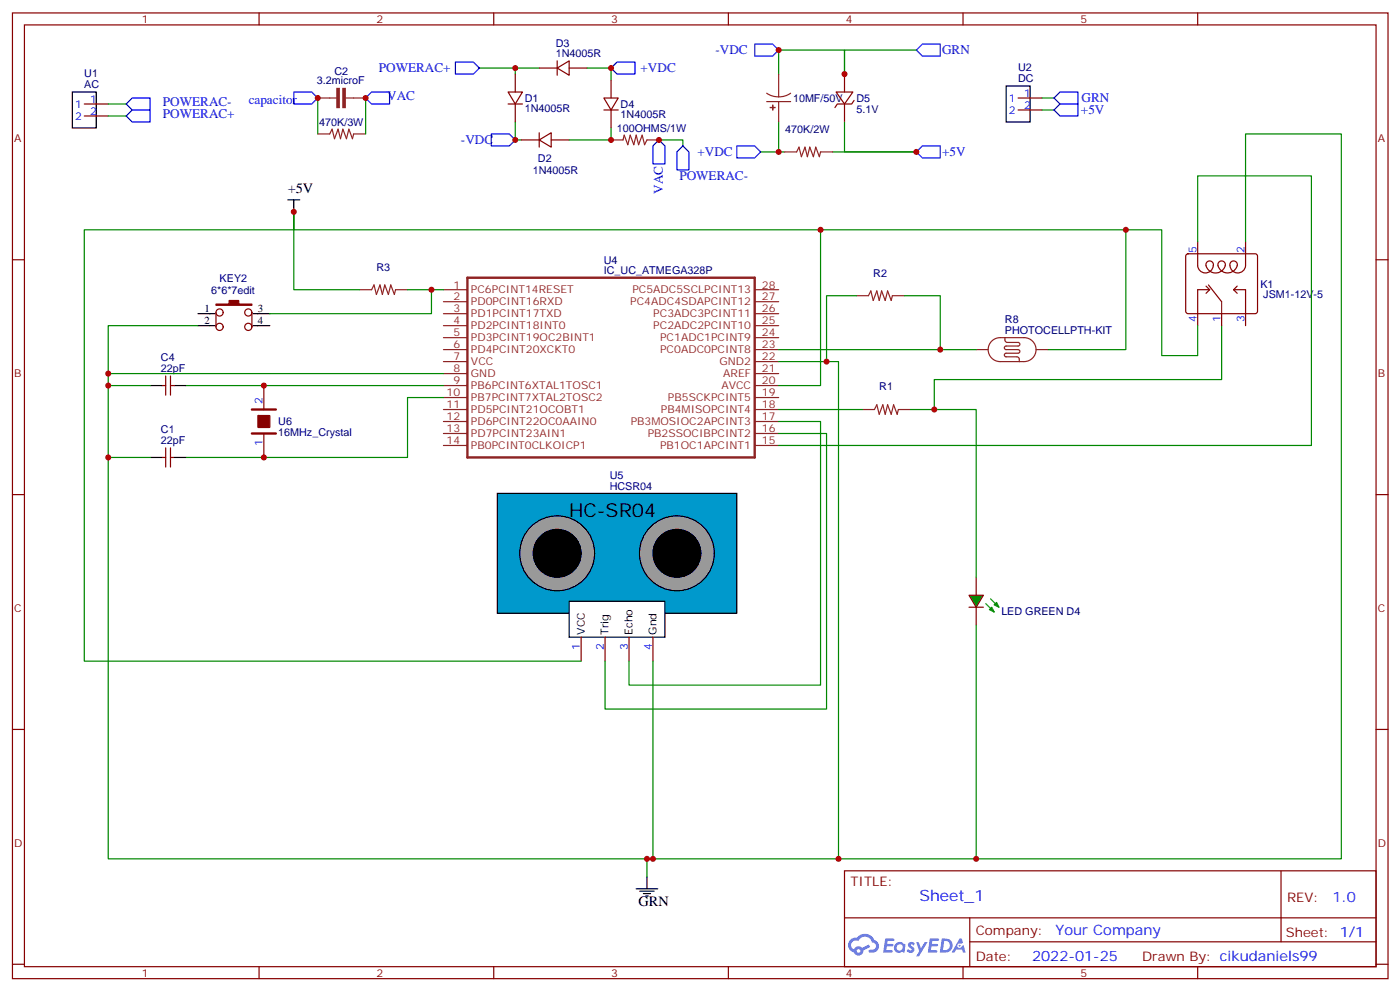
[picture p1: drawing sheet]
<svg xmlns="http://www.w3.org/2000/svg" width="413mm" height="292mm" viewBox="0 0 413 292" stroke-linecap="round" stroke-linejoin="round" font-family="sans-serif">
<g fill="none" stroke="#870000" stroke-width=".35">
<path d="M3.7 3.8h405.3v284.3h-405.3zM7.2 7.3h398.3v277.3h-398.3zM76.3 3.8v3.5M145.5 3.8v3.5M214.6 3.8v3.5M283.8 3.8v3.5M352.9 3.8v3.5M3.7 76.5h3.5M405.5 76.5h3.5M3.7 145.6h3.5M405.5 145.6h3.5M3.7 214.8h3.5"/>
<path d="M405.5 214.8h3.5M248.8 256.4h156.7v28.2h-156.7zM377.5 256.4v20.9M248.9 270.2h156.5M285.8 277.3h119.6M285.8 270.2v14.2M3.7 283.9h3.5M76.3 284.6v3.5M145.5 284.6v3.5M214.6 284.6v3.5M283.8 284.6v3.5M352.9 284.6v3.5"/>
<path d="M405.5 283.9h3.5"/>
</g>
<g fill="#5487ff">
<path d="M267.8 277.6a1.22 1.22 0 0 1 1.8 .2l-.4 .6a.47 .47 0 0 0-.4-.4 .47 .47 0 0 0-.5 .2l.2 .2a1.14 1.14 0 0 1 .8 1.8 1.14 1.14 0 0 1-2 0l-.2-.2 .5-.6 .7 .5a.29 .29 0 0 0 .4-.3 .29 .29 0 0 0-.3-.3 1.04 1.04 0 0 1-.6-1.7z"/>
<path d="M260.8 276.3h2.4l.3 .2-.1 .5-1.8 .1-.2 .8h1.6l.3 .4-.4 .4h-1.6l-.1 1.1h1.7l.2 .3-.2 .3-2.7 .1z"/>
<path d="M274 276.3h2.3l.4 .2-.2 .5-1.8 .1-.1 .8h1.5l.3 .4-.3 .4h-1.6l-.2 1.1h1.7l.2 .3-.2 .3-2.6 .1z"/>
<path d="M282.7 276.3h.7l.4 1.3-.6 .3a.69 .69 0 0 0-1.1 .3 .69 .69 0 0 0 .5 .9 .69 .69 0 0 0 .9-.6l.4-.2 .6 2.2h-.8l-.2-.9h-1.7l-.5 .9h-.9z"/>
<path d="M270 277.4h.7l.7 1.8 1.1-1.8h.8l-2.5 4.2h-.9l1-1.5z"/>
<path d="M277.5 276.3l-.6 4.2h1.4a2.11 2.11 0 0 0 2.4-2.1 2.11 2.11 0 0 0-2.5-2.1zM278.2 277.1a1.39 1.39 0 0 1 1.7 1.4 1.39 1.39 0 0 1-1.8 1.3h-.2z"/>
<path d="M263.8 277.9a1.54 1.54 0 0 0 0 2.2 1.54 1.54 0 0 0 2.1 .1l.6 .3 .3-2.3-.1-.3h-.5a1.49 1.49 0 0 0-2.4 0zM264.1 278.9a.95 .95 0 0 1 1.9 0 .95 .95 0 0 1-1.9 0z"/>
<path d="M250.6 276.7a2.18 2.18 0 0 0 1 3.7 1.44 1.44 0 0 0 1.7 .9 1.44 1.44 0 0 0 1.1-1.4l2-1.1-.4-.7-1.9 1a1.47 1.47 0 0 0-2.5 .4 1.39 1.39 0 0 1-.6-1.9 1.39 1.39 0 0 1 2-.5 2.12 2.12 0 0 1 2.1-1.3 2.12 2.12 0 0 1 1.9 1.7 1.14 1.14 0 0 1 1.1 1.4 1.14 1.14 0 0 1-1.6 .7 .43 .43 0 0 0-.6 .4 .43 .43 0 0 0 .4 .5 1.98 1.98 0 0 0 2.6-1.2 1.98 1.98 0 0 0-1.3-2.6 3.1 3.1 0 0 0-5.2-.6l-.9 .1zM252.4 280a.55 .55 0 0 1 1.1 0 .55 .55 0 0 1-1.1 0z"/>
<circle cx="282.8" cy="278.4" r=".26"/>
</g>
<path d="M137.7 81.8h84.7v52.9h-84.7z" fill="none" stroke="#8c2424" stroke-width=".71"/>
<g fill="none" stroke="#8c2424" stroke-width=".35">
<path d="M130.7 85.3h7M130.7 88.8h7M130.7 92.4h7M130.7 99.4h7M130.7 95.9h7M222.4 85.3h7M222.4 88.8h7M222.4 92.4h7M222.4 99.4h7M222.4 95.9h7M130.7 102.9h7M130.7 106.5h7"/>
<path d="M130.7 110h7M130.7 113.5h7M130.7 117.1h7M222.4 102.9h7M222.4 106.5h7M222.4 110h7M222.4 113.5h7M222.4 117.1h7M130.7 120.6h7M130.7 124.1h7M130.7 127.6h7M130.7 131.2h7"/>
<path d="M222.4 120.6h7M222.4 124.1h7M222.4 127.6h7M222.4 131.2h7"/>
</g>
<path d="M146.5 145.3h70.6v35.3h-70.6z" fill="#09c" stroke="#000" stroke-width=".35"/>
<circle cx="199.5" cy="162.9" r="11" fill="#999" stroke="#000" stroke-width=".35"/>
<path d="M167.7 177h28.2v10.6h-28.2z" fill="#fff" stroke="#000" stroke-width=".35"/>
<path d="M171.2 187.6v7.1M178.3 187.6v7.1M185.3 187.6v7.1M192.4 187.6v7.1" fill="none" stroke="#870000" stroke-width=".35"/>
<g fill="#000" stroke="#000" stroke-width=".35">
<circle cx="164.6" cy="162.5" r="7.1"/>
<circle cx="199.5" cy="162.9" r="7.1"/>
</g>
<circle cx="164.2" cy="162.9" r="11" fill="#999" stroke="#000" stroke-width=".35"/>
<circle cx="164.2" cy="162.9" r="7.1" fill="#000" stroke="#000" stroke-width=".35"/>
<path d="M58.3 92.4h5M58.3 95.9h5M74.6 92.4h4.9M74.6 95.9h4.9" fill="none" stroke="#000" stroke-width=".35"/>
<path d="M63.6 89.5h3.9v-1h2.8v1h3.9v.4h-10.6z" fill="#870000" stroke="#870000" stroke-width=".35"/>
<g fill="none" stroke="#870000" stroke-width=".35">
<path d="M63.6 92v4.2M74.2 92v4.2M287.7 170v5.3M287.7 178.8v5.3"/>
<circle cx="64.7" cy="92" r="1.06"/>
<circle cx="64.7" cy="96.2" r="1.06"/>
<circle cx="73.2" cy="92" r="1.06"/>
<circle cx="73.2" cy="96.2" r="1.06"/>
</g>
<path d="M106 85.3h3.5l.7-1.4 .7 2.8 1.1-2.8 .7 2.8 .7-2.8 1 2.8 .7-2.8 1.1 2.8 .4-1.4h3.5M252.4 87.1h3.5l.7-1.4 .7 2.8 1.1-2.8 .7 2.8 .7-2.8 1 2.8 .7-2.8 1.1 2.8 .4-1.4h3.5M296.1 99.4l.1 1 .4 .4h3.4a.53 .53 0 0 1 .5 .6 .53 .53 0 0 1-.5 .5h-3.5a.53 .53 0 0 0-.6 .5 .53 .53 0 0 0 .6 .5h3.5a.53 .53 0 0 1 .5 .6 .53 .53 0 0 1-.5 .5h-3.5a.53 .53 0 0 0-.6 .5 .53 .53 0 0 0 .6 .6h3.4l.4 .4 .1 1M287.7 102.9h3.5M292.2 100.4a3.5 3.5 0 0 1 2.5-1h7.1a3.5 3.5 0 0 1 3.5 3.5 3.5 3.5 0 0 1-3.5 3.6h-7.1a3.5 3.5 0 0 1-3.2-2.2 3.5 3.5 0 0 1 .7-3.9zM305.3 102.9h3.5M254.1 120.6h3.6l.7-1.4 .7 2.8 1-2.8 .7 2.8 .7-2.8 1.1 2.8 .7-2.8 1.1 2.8 .3-1.4h3.6" fill="none" stroke="#8c2424" stroke-width=".35"/>
<path d="M285.5 175.3h4.3l-2.1 3.5z" fill="#0c0" stroke="#870000" stroke-width=".35"/>
<path d="M290.5 177.7l2.4 2.5M291.9 176.3l2.5 2.5" fill="none" stroke="#0c0" stroke-width=".35"/>
<g fill="#0c0" stroke="#0c0" stroke-width=".35">
<path d="M291.5 179.5l.7-.7 .7 1.4z"/>
<path d="M292.9 178.1l.8-.7 .7 1.4z"/>
</g>
<g fill="none" stroke="#870000" stroke-width=".35">
<path d="M164.2 17.9v4.3M24.8 30.6h7.1M24.8 34.1h7.1M149.7 27.1h4.3l-2.2 3.5zM149.7 30.6h4.3M151.8 21.8v5.3M151.8 30.6v5.3M158.9 20h5.3M158.9 39.1v4.2M164.2 20l3.5-2.1v4.3zM167.7 20h5.3M177.9 28.9h4.3l-2.1 3.5z"/>
<path d="M177.9 32.4h4.3M180.1 23.6v5.3M180.1 32.4v5.3M246.4 27.1h4.9l-2.5 3.5zM248.8 21.8v5.3M248.8 30.6v5.3M251.7 29.6l-.7 1h-4.3l-.7 1.1M300 28.9h7.1M300 32.4h7.1M153.6 41.2h5.3M158.9 41.2l3.5-2.1v4.2zM162.4 41.2h5.3"/>
<path d="M349.6 74.9l.5-.2h19.8l.5 .2 .2 .5v16.3l-.3 .5-.4 .2h-19.8l-.5-.3-.2-.4v-16.3zM352.9 71.2v7a2.29 2.29 0 0 0 2.8 2.1 2.29 2.29 0 0 0 1.7-3 1.14 1.14 0 0 0-1.7-.2 1.14 1.14 0 0 0-.1 1.6 2.86 2.86 0 0 0 3.1 1.6 2.86 2.86 0 0 0 2.3-2.7 1.13 1.13 0 0 0-1.6-.6 1.13 1.13 0 0 0-.3 1.7 2.87 2.87 0 0 0 3.2 1.6 2.87 2.87 0 0 0 2.3-2.7 1.1 1.1 0 0 0-1.4-.7 1.1 1.1 0 0 0-.8 1.3 2.3 2.3 0 0 0 2.3 2.2 2.3 2.3 0 0 0 2.3-2.2v-7M355.4 84.2l1 1.1M356.1 83.9l3.9 4.9M356.4 85.3h-3.5v10.6M356.4 85.3l-1 1.1M360 92.4v3.5M363.5 85.3h3.5v10.6M363.5 85.3l1.1 1.1M364.6 84.2l-1.1 1.1M47.8 113.5h1M48.8 110.7v5.6"/>
<path d="M50.2 110.7v5.6M50.2 113.5h1.1M47.8 134.7h1M48.8 131.9v5.6M50.2 131.9v5.6M50.2 134.7h1.1M285.5 178.8h4.3"/>
</g>
<path d="M76 122.4h3.5v3.4h-3.5z" fill="#900" stroke="#900" stroke-width=".35"/>
<path d="M74.2 127.6h7.1M74.2 120.6h7.1" fill="none" stroke="#900" stroke-width=".71"/>
<path d="M77.8 113.5v7.1M77.8 127.6v7.1" fill="none" stroke="#900" stroke-width=".35"/>
<g fill="none" stroke="#000" stroke-width=".35">
<path d="M21.3 27.1h7.1v10.6h-7.1zM296.5 25.3h7v10.6h-7zM84.8 58.8h3.5M86.6 58.8v3.6M44.2 113.5h3.6M51.3 113.5h3.5M44.2 134.7h3.6M51.3 134.7h3.5M190.6 258.2v3.5M187.5 261.7h6.3M188.5 262.4h4.3M189.6 263.1h2.1"/>
<path d="M190.3 263.8h.7"/>
</g>
<g fill="none" stroke="#008700" stroke-width=".35">
<path d="M270 14.7h-21.2v7.1v-7.1h-19.4v7.1M31.9 30.6h5.3M31.9 34.1h5.3M93.6 28.9v10.5M107.7 28.9v10.5M141.3 20h10.5M151.8 35.9v5.3h1.8M158.9 20h-7.1v1.8M173 20h7.1v3.6M180.1 37.7v3.5h-12.4M229.4 35.9v8.8M248.8 35.9v8.8h21.2h-24.7"/>
<path d="M307.1 32.4h3.5M307.1 28.9h3.5M194.2 41.2h7v1.8M224.2 44.7h7M86.6 62.4v22.9h19.4M86.6 62.4v5.3h-61.8v127h146.4M86.6 62.4v5.3h255.7v37h10.6v-8.8M241.8 67.7v45.8h-12.4M331.8 67.7v35.2h-23M352.9 71.2v-19.4h33.5v79.4h-157M367 71.2v-31.8h28.3v213.5h-363.4v-118.2M58.3 95.9h-26.4v17.6"/>
<path d="M120.1 85.3h10.6M127.1 85.3v7.1h-47.6M252.4 87.1h-8.8v19.4M266.5 87.1h10.6v15.8M360 95.9v15.9h-84.7v8.8M31.9 110h98.8M44.2 113.5h-12.3v21.2h12.3M54.8 113.5h75.9M130.7 117.1h-10.6v17.6h-65.3M229.4 106.5h17.7v146.4M229.4 102.9h58.3M229.4 127.6h14.2v81.2h-65.3v-14.1"/>
<path d="M229.4 124.1h12.4v77.6h-56.5v-7M229.4 120.6h24.7M268.3 120.6h19.4v49.4M192.4 194.7v58.2M287.7 184.1v68.8M190.6 252.9v5.3"/>
</g>
<path d="M93.6 28.9h5.7M93.6 39.4h3.6l.7-1.4 .7 2.9 1-2.9 .7 2.9 .7-2.9 1.1 2.9 .7-2.9 1.1 2.9 .3-1.5h3.5M101.7 28.9h6M225.9 27.4l1.7 .9 1.8 .2M225.9 29.9h7.1M229.4 21.8v6.7M229.4 29.9v6M233 27.4l-1.7 .9-1.9 .2M180.1 41.2h3.5l.3-1.4 1.1 2.8 .7-2.8 1.1 2.8 .7-2.8 .7 2.8 1-2.8 .7 2.8 .7-1.4h3.6M231.2 44.7h3.5l.7-1.4 .7 2.8 1.1-2.8 .7 2.8 .7-2.8 1.1 2.8 .7-2.8 1 2.8 .4-1.4h3.5M360 88.8v3.6" fill="none" stroke="#8c2424" stroke-width=".35"/>
<g fill="none" stroke="#00f" stroke-width=".35">
<path d="M134.2 18.3h5.3l1.8 1.7-1.8 1.8h-5.3zM222.4 13h5.3l1.7 1.7-1.7 1.8h-5.3zM270 14.7l1.8-1.7h5.3v3.5h-5.3zM37.2 30.6l1.7-1.7h5.3v3.5h-5.3zM38.9 32.4h5.3v3.5h-5.3l-1.7-1.8zM86.6 27.1h5.3l1.7 1.8-1.7 1.7h-5.3zM107.7 28.9l1.8-1.8h5.3v3.5h-5.3zM144.8 39.4h5.3l1.7 1.8-1.7 1.8h-5.3zM180.1 20l1.7-1.7h5.3v3.5h-5.3zM310.6 28.9l1.7-1.8h5.3v3.5h-5.3zM310.6 32.4l1.7-1.8h5.3v3.5h-5.3zM194.2 41.2l1.7 1.8v5.3h-3.5v-5.3z"/>
<path d="M199.5 44.7l1.7-1.7 1.8 1.7v5.3h-3.5zM217.1 43h5.3l1.8 1.7-1.8 1.8h-5.3zM270 44.7l1.8-1.7h5.3v3.5h-5.3z"/>
</g>
<g fill="#8c2424" stroke="#8c2424" stroke-width=".35">
<path d="M227 31.6l1.4 .1z"/>
<path d="M227.7 31v1.4z"/>
<path d="M101 26h.7v5.7h-.7z"/>
<path d="M99.3 26h.7v5.7h-.7z"/>
</g>
<g fill="#c00">
<circle cx="77.8" cy="113.5" r=".88"/>
<circle cx="77.8" cy="134.7" r=".88"/>
<circle cx="31.9" cy="113.5" r=".88"/>
<circle cx="31.9" cy="110" r=".88"/>
<circle cx="275.3" cy="120.6" r=".88"/>
<circle cx="243.6" cy="106.5" r=".88"/>
<circle cx="127.1" cy="85.3" r=".88"/>
<circle cx="277.1" cy="102.9" r=".88"/>
<circle cx="331.8" cy="67.7" r=".88"/>
<circle cx="241.8" cy="67.7" r=".88"/>
<circle cx="194.2" cy="41.2" r=".88"/>
<circle cx="229.4" cy="44.7" r=".88"/>
<circle cx="248.8" cy="21.8" r=".88"/>
<circle cx="229.4" cy="14.7" r=".88"/>
<circle cx="270" cy="44.7" r=".88"/>
<circle cx="151.8" cy="41.2" r=".88"/>
<circle cx="180.1" cy="20" r=".88"/>
<circle cx="151.8" cy="20" r=".88"/>
<circle cx="180.1" cy="41.2" r=".88"/>
<circle cx="93.6" cy="28.9" r=".88"/>
<circle cx="107.7" cy="28.9" r=".88"/>
<circle cx="86.6" cy="62.4" r=".88"/>
<circle cx="247.1" cy="252.9" r=".88"/>
<circle cx="287.7" cy="252.9" r=".88"/>
<circle cx="31.9" cy="134.7" r=".88"/>
<circle cx="190.6" cy="252.9" r=".88"/>
<circle cx="192.4" cy="252.9" r=".88"/>
</g>
<text font-size="5.6" x="167.7" y="152.3">HC-SR04</text>
<text font-size="4.6" fill="#00f" x="270.9" y="265.4">Sheet_1</text>
<g font-size="4.2">
<text x="84.8" y="56.9">+5V</text>
<text x="188.2" y="266.9">GRN</text>
</g>
<g font-size="4.2" fill="#00f">
<text x="392.6" y="265.7">1.0</text>
<text x="311" y="275.2">Your Company</text>
<text x="304.1" y="283">2022-01-25</text>
</g>
<g font-size="3.9" fill="#00f">
<text x="210.8" y="15.9">-VDC</text>
<text x="277.6" y="15.9">GRN</text>
<text x="111.6" y="21.3">POWERAC+</text>
<text x="188.8" y="21.2">+VDC</text>
<text x="114.1" y="29.4">VAC</text>
<text x="48" y="34.7">POWERAC+</text>
<text x="48" y="31.2">POWERAC-</text>
<text x="73.3" y="30.6">capacitor</text>
<text x="318.5" y="33.6">+5V</text>
<text x="318.7" y="30.1">GRN</text>
<text x="135.8" y="42.4">-VDC</text>
<text x="205.5" y="45.9">+VDC</text>
<text x="277.6" y="45.9">+5V</text>
<text x="200.2" y="53.1">POWERAC-</text>
<text x="195.3" y="57" transform="rotate(-90 195.3 57)">VAC</text>
</g>
<g font-size="3.9" fill="#800">
<text x="250.6" y="261">TITLE:</text>
<text x="379.2" y="265.7">REV:</text>
<text x="287.5" y="275.2">Company:</text>
<text x="378.9" y="275.8">Sheet: 1/1</text>
<text x="287.5" y="282.9">Date:</text>
<text x="336.6" y="282.9">Drawn By: cikudaniels99</text>
</g>
<g font-size="3.2" fill="#800">
<text x="41.8" y="6.8">1</text>
<text x="110.9" y="6.8">2</text>
<text x="180.1" y="6.8">3</text>
<text x="249.2" y="6.8">4</text>
<text x="318.3" y="6.8">5</text>
<text x="4.2" y="41.9">A</text>
<text x="406" y="41.9">A</text>
<text x="4.2" y="111.1">B</text>
<text x="406" y="111.1">B</text>
<text x="4.2" y="180.2">C</text>
<text x="406" y="180.2">C</text>
<text x="4.2" y="249.3">D</text>
<text x="406" y="249.3">D</text>
<text x="41.8" y="287.6">1</text>
<text x="110.9" y="287.6">2</text>
<text x="180.1" y="287.6">3</text>
<text x="249.2" y="287.6">4</text>
<text x="318.3" y="287.6">5</text>
</g>
<g font-size="3.2" fill="#000080">
<text x="163.8" y="16.9">1N4005R</text>
<text x="163.8" y="13.7">D3</text>
<text x="24.8" y="22.7">U1</text>
<text x="98.6" y="22">C2</text>
<text x="300" y="20.9">U2</text>
<text x="24.8" y="25.9">AC</text>
<text x="93.4" y="24.7">3.2microF</text>
<text x="233.7" y="30">10MF/50V</text>
<text x="252.4" y="30">D5</text>
<text x="300" y="24.2">DC</text>
<text x="154.7" y="33">1N4005R</text>
<text x="154.7" y="30">D1</text>
<text x="182.9" y="34.7">1N4005R</text>
<text x="182.9" y="31.8">D4</text>
<text x="252.4" y="33.2">5.1V</text>
<text x="94.1" y="37.1">470K/3W</text>
<text x="181.8" y="38.8">100OHMS/1W</text>
<text x="231.4" y="39">470K/2W</text>
<text x="158.5" y="47.7">D2</text>
<text x="157" y="51.2">1N4005R</text>
<text x="177.9" y="77.7">U4</text>
<text x="64.7" y="83">KEY2</text>
<text x="110.9" y="79.7">R3</text>
<text x="177.9" y="80.6">IC_UC_ATMEGA328P</text>
<text x="257.3" y="81.4">R2</text>
<text x="62.2" y="86.5">6*6*7edit</text>
<text x="371.4" y="84.7">K1</text>
<text x="372.3" y="87.7">JSM1-12V-5</text>
<text x="296.1" y="95.2">R8</text>
<text x="296.1" y="98.4">PHOTOCELLPTH-KIT</text>
<text x="47.4" y="106.4">C4</text>
<text x="47.4" y="109.6">22pF</text>
<text x="259.1" y="114.9">R1</text>
<text x="82" y="125.2">U6</text>
<text x="47.4" y="130.8">22pF</text>
<text x="47.4" y="127.6">C1</text>
<text x="82" y="128.5">16MHz_Crystal</text>
<text x="179.7" y="141.1">U5</text>
<text x="179.7" y="144.2">HCSR04</text>
<text x="295.1" y="181.1">LED GREEN D4</text>
</g>
<g font-size="3.2" fill="#00f">
<text x="297.3" y="29.9">1</text>
<text x="301.8" y="28.5">1</text>
<text x="22.1" y="31.7">1</text>
<text x="22.1" y="35.2">2</text>
<text x="26.6" y="30.3">1</text>
<text x="26.6" y="33.8">2</text>
<text x="297.3" y="33.4">2</text>
<text x="301.8" y="32">2</text>
<text x="352.6" y="74.4" transform="rotate(-90 352.6 74.4)">5</text>
<text x="366.7" y="74.4" transform="rotate(-90 366.7 74.4)">2</text>
<text x="352.6" y="94.7" transform="rotate(-90 352.6 94.7)">4</text>
<text x="359.6" y="94.7" transform="rotate(-90 359.6 94.7)">1</text>
<text x="366.7" y="94.7" transform="rotate(-90 366.7 94.7)">3</text>
<text x="77.4" y="118.8" transform="rotate(-90 77.4 118.8)">2</text>
<text x="77.4" y="131.4" transform="rotate(-90 77.4 131.4)">1</text>
<text x="170.9" y="191.4" transform="rotate(-90 170.9 191.4)">1</text>
<text x="177.9" y="191.4" transform="rotate(-90 177.9 191.4)">2</text>
<text x="185" y="191.4" transform="rotate(-90 185 191.4)">3</text>
<text x="192.1" y="191.4" transform="rotate(-90 192.1 191.4)">4</text>
</g>
<g font-size="3.2" fill="#8d2323">
<text x="133.6" y="84.9">1</text>
<text x="133.6" y="88.5">2</text>
<text x="138.8" y="86.4">PC6PCINT14RESET</text>
<text x="138.8" y="89.9">PD0PCINT16RXD</text>
<text x="185.7" y="89.9">PC4ADC4SDAPCINT12</text>
<text x="186.4" y="86.4">PC5ADC5SCLPCINT13</text>
<text x="224.5" y="88.5">27</text>
<text x="224.5" y="84.9">28</text>
<text x="133.6" y="92">3</text>
<text x="133.6" y="95.5">4</text>
<text x="138.8" y="93.4">PD1PCINT17TXD</text>
<text x="192.5" y="93.4">PC3ADC3PCINT11</text>
<text x="224.5" y="95.5">25</text>
<text x="224.5" y="92">26</text>
<text x="133.6" y="99.1">5</text>
<text x="138.8" y="100.5">PD3PCINT19OC2BINT1</text>
<text x="138.8" y="96.9">PD2PCINT18INT0</text>
<text x="192.5" y="96.9">PC2ADC2PCINT10</text>
<text x="194.5" y="100.5">PC1ADC1PCINT9</text>
<text x="224.5" y="99.1">24</text>
<text x="133.6" y="102.6">6</text>
<text x="133.6" y="106.1">7</text>
<text x="138.8" y="104">PD4PCINT20XCKT0</text>
<text x="138.8" y="107.5">VCC</text>
<text x="194.5" y="104">PC0ADC0PCINT8</text>
<text x="212" y="107.5">GND2</text>
<text x="224.5" y="106.1">22</text>
<text x="224.5" y="102.6">23</text>
<text x="133.6" y="109.6">8</text>
<text x="133.6" y="113.2">9</text>
<text x="138.8" y="111.1">GND</text>
<text x="213.1" y="111.1">AREF</text>
<text x="224.5" y="109.6">21</text>
<text x="224.5" y="113.2">20</text>
<text x="131.6" y="116.7">10</text>
<text x="138.8" y="114.6">PB6PCINT6XTAL1TOSC1</text>
<text x="138.8" y="118.1">PB7PCINT7XTAL2TOSC2</text>
<text x="196.8" y="118.1">PB5SCKPCINT5</text>
<text x="212.6" y="114.6">AVCC</text>
<text x="224.5" y="116.7">19</text>
<text x="131.6" y="120.2">11</text>
<text x="131.6" y="123.8">12</text>
<text x="138.8" y="121.6">PD5PCINT21OCOBT1</text>
<text x="138.8" y="125.2">PD6PCINT22OC0AAIN0</text>
<text x="185.8" y="125.2">PB3MOSIOC2APCINT3</text>
<text x="194.7" y="121.6">PB4MISOPCINT4</text>
<text x="224.5" y="123.8">17</text>
<text x="224.5" y="120.2">18</text>
<text x="131.6" y="127.3">13</text>
<text x="131.6" y="130.8">14</text>
<text x="138.8" y="128.7">PD7PCINT23AIN1</text>
<text x="190.9" y="128.7">PB2SSOCIBPCINT2</text>
<text x="224.5" y="130.8">15</text>
<text x="224.5" y="127.3">16</text>
<text x="138.8" y="132.2">PB0PCINT0CLKOICP1</text>
<text x="194.5" y="132.2">PB1OC1APCINT1</text>
</g>
<g font-size="3.2">
<text x="60.3" y="92">1</text>
<text x="60.3" y="95.5">2</text>
<text x="76" y="92">3</text>
<text x="76" y="95.5">4</text>
<text x="172.3" y="186.9" transform="rotate(-90 172.3 186.9)">VCC</text>
<text x="179.4" y="186.9" transform="rotate(-90 179.4 186.9)">Trig</text>
<text x="186.4" y="186.9" transform="rotate(-90 186.4 186.9)">Echo</text>
<text x="193.5" y="186.9" transform="rotate(-90 193.5 186.9)">Gnd</text>
</g>
</svg>
